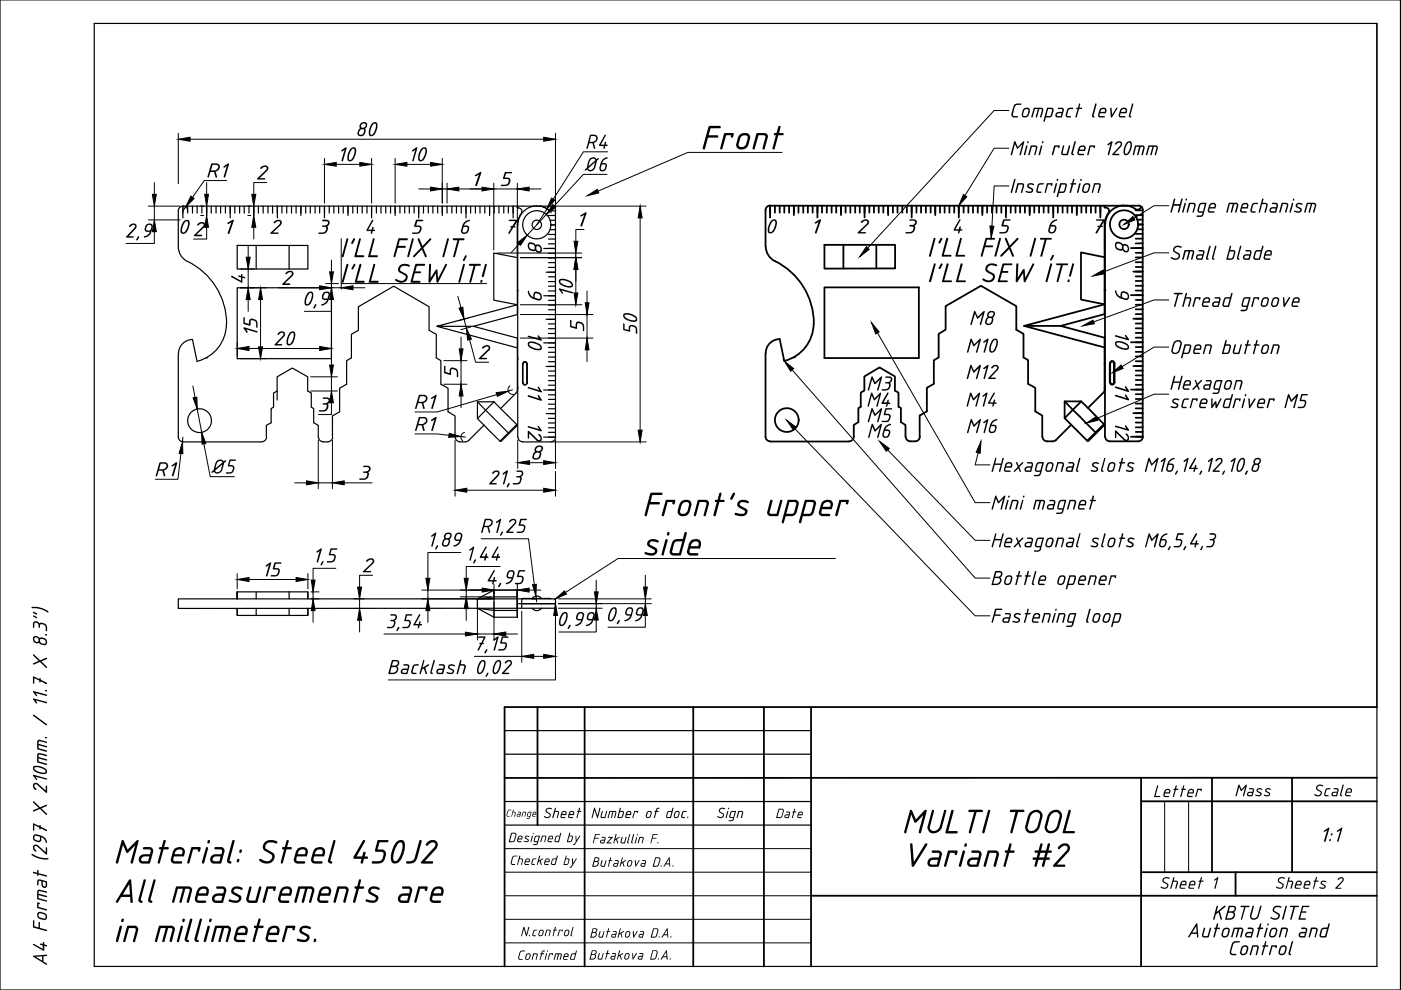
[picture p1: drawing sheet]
<svg xmlns="http://www.w3.org/2000/svg" width="297mm" height="210mm" viewBox="0 0 297 210" stroke-linecap="round" stroke-linejoin="round" font-family="sans-serif">
<!-- layer: 0 -->
<g fill="none" stroke="#000" stroke-width=".25">
<path d="M0 0h296.9v209.9h-296.9zM20 5h271.9v199.9h-271.9zM37.8 44.7v7.6a3.5 3.5 0 0 0 2 3.2M38.8 43.7h78l.8 .3 .2 .7M38.8 43.7v2.5M38.8 43.7a.99 .99 0 0 0-1 1M39.8 43.7v1.5M39.8 55.4a14.5 14.5 0 0 1 8.1 14.3 8.2 8.2 0 0 1-6.1 6.9M40.8 43.7v1.5M41.8 43.7v1.5M42.8 43.7v1.5M43.8 43.7v2"/>
<path d="M44.8 43.7v1.5M45.8 43.7v1.5M46.8 43.7v1.5M47.8 43.7v1.5M48.8 43.7v2.5M49.8 43.7v1.5M50.3 52h15v5h-15zM50.8 43.7v1.5M51.8 43.7v1.5M52.8 43.7v1.5M53.8 43.7v2M54.3 52v5"/>
<path d="M54.8 43.7v1.5M55.8 43.7v1.5M56.8 43.7v1.5M57.8 43.7v1.5M58.8 43.7v2.5M59.8 43.7v1.5M60.8 43.7v1.5M61.3 52v5M61.8 43.7v1.5M62.8 43.7v1.5M63.8 43.7v2M64.8 43.7v1.5"/>
<path d="M65.8 43.7v1.5M66.8 43.7v1.5M67.8 43.7v1.5M68.8 43.7v2.5M69.8 43.7v1.5M70.8 43.7v1.5M71.8 43.7v1.5M72.8 43.7v1.5M73.8 43.7v2M74.8 43.7v1.5M75.8 43.7v1.5M76.8 43.7v1.5"/>
<path d="M77.8 43.7v1.5M78.8 43.7v2.5M79.8 43.7v1.5M80.8 43.7v1.5M81.8 43.7v1.5M82.8 43.7v1.5M83.8 43.7v2M84.8 43.7v1.5M85.8 43.7v1.5M86.8 43.7v1.5M87.8 43.7v1.5M88.8 43.7v2.5"/>
<path d="M89.8 43.7v1.5M90.8 43.7v1.5M91.8 43.7v1.5M92.8 43.7v1.5M93.8 43.7v2M94.8 43.7v1.5M95.8 43.7v1.5M96.8 43.7v1.5M97.8 43.7v1.5M98.8 43.7v2.5M99.8 43.7v1.5M100.8 43.7v1.5"/>
<path d="M101.8 43.7v1.5M102.8 43.7v1.5M103.8 43.7v2M104.8 43.7v1.5M105.8 43.7v1.5M106.8 43.7v1.5M107.8 43.7v1.5M108.8 43.7v2.5M109.7 43.7v.4h.2M109.7 47.4v19.3l-9.3 2.5 9.3 2.5v10.9l-.3 .7M109.7 54.6l-5-.9v9.9l5 1-17.1 4.6h7.8M109.7 51.7l.1 .1"/>
<path d="M109.8 47.7v45M109.9 44.1a.8 .8 0 0 1 .8 .6 .8 .8 0 0 1-.4 .9l-.5 1.3M113.8 43.7a4 4 0 0 0-4 4M114.5 43.7l1.4 .5a1 1 0 0 0 1.6-.2h.1M115.3 52.7h2.5M115.8 57.7h2M116.3 44.7h1.5v48h-2.5M116.3 45.7h1.5M116.3 49.7h1.5M116.3 50.7h1.5M116.3 51.7h1.5M116.3 53.7h1.5"/>
<path d="M116.3 54.7h1.5M116.3 55.7h1.5M116.3 56.7h1.5M116.3 58.7h1.5M116.3 59.7h1.5M116.6 46.7h1.2M116.6 48.7h1.2M116.8 47.7h1M163.3 43.6v2.5M37.8 75v17.7M37.8 75a2.98 2.98 0 0 1 3-3l1 4.6M43.8 75.9h.1"/>
<path d="M50.3 61h20v15h-20zM92.6 69.2l17.1 4.6M109.7 61.7h.1M109.7 75.8l.1 .4M110.8 77.2v4M110.8 77.2a.49 .49 0 0 1 .5-.5 .49 .49 0 0 1 .5 .5v4M110.9 77.2v4M111 76.8h.3M111.7 77.2v4M111.7 77.2a.4 .4 0 0 0-.4-.4 .4 .4 0 0 0-.4 .4M115.3 62.7h2.5M115.3 72.7h2.5"/>
<path d="M115.8 67.7h2M115.8 77.7h2M116.3 60.7h1.5M116.3 61.7h1.5M116.3 63.7h1.5M116.3 64.7h1.5M116.3 65.7h1.5M116.3 66.7h1.5M116.3 68.7h1.5M116.3 69.7h1.5M116.3 70.7h1.5M116.3 71.7h1.5"/>
<path d="M116.3 73.7h1.5M116.3 74.7h1.5M116.3 75.7h1.5M116.3 76.7h1.5M116.3 78.7h1.5M116.3 79.7h1.5M37.8 92.7a.99 .99 0 0 0 1 1M38.8 93.7h16.7M56.5 92.7v-2.5l1-.6v-3l.5-.3v-3l.8-.4v-3l3.2-1.9 3.2 1.9v3l.8 .4v3l.5 .3v3l1 .6v2.5M56.5 92.7a.99 .99 0 0 1-1 1M58.8 82.9v1.9M67.5 92.7a.99 .99 0 0 0 1 1"/>
<path d="M68.5 93.7h1M70.5 92.7v-4.5l1.5-.9v-5l1.5-.8v-5l1-.6v-5l1.5-.9v-5l7.5-4.3 7.5 4.3v5l1.5 .9v5l1 .6v5l1.5 .8v5l1.5 .9v4.5M70.5 92.7a.99 .99 0 0 1-1 1M96.5 92.7a.99 .99 0 0 0 1 1M97.5 93.7h1.2M99.4 93.4l-.7 .3M101.2 85.2l6.7 6.7M102.6 90.1l-3.2 3.3M104.7 85.2l-3.5 3.5 1.4 1.4M104.7 85.2h-3.5v3.5M104.7 85.2l1.4 1.4M106.1 86.6l3.5 3.4"/>
<path d="M106.3 93.5h-.3M109.4 83.4l-3.3 3.2M109.5 90v.3M109.6 90.3l-3.3 3.2M109.6 90l-3.6 3.5-3.4-3.4M109.8 92.7a.99 .99 0 0 0 1 1M109.8 82.1l-.1 .4M110.8 93.7h6M115.3 82.7h2.5M115.8 87.7h2M116.3 80.7h1.5M116.3 81.7h1.5"/>
<path d="M116.3 83.7h1.5M116.3 84.7h1.5M116.3 85.7h1.5M116.3 86.7h1.5M116.3 88.7h1.5M116.3 89.7h1.5M116.3 90.7h1.5M116.3 91.7h1.5M117.8 92.7a.99 .99 0 0 1-1 1M37.8 127h80v2h-80zM50.3 127v-1.5v1.5M50.3 130.5v-1.5v1.5h15v-1.5v1.5"/>
<path d="M54.3 125.5v1.5M54.3 129v1.5M61.3 125.5v1.5M61.3 129v1.5M65.3 125.5v1.5v-1.5h-15v1.5M101.2 127l3.5-.5h5v-1.4v5.8M101.2 127h3.5M101.2 127l3.5-1.9v5.8M101.2 127v2M104.7 130.9h5M109.7 129.4h-5l-3.5-.4 3.5 1.9M109.7 125.1v5.8"/>
<path d="M109.7 128h.9M110.6 127v2M110.8 127h6M112.8 128h.1M112.8 127h1M114.8 128h.1M114.8 126.9a1.25 1.25 0 0 0-2 0M114.8 129a1.25 1.25 0 0 1-2 0M117.8 128h-7.2h7.2M107 159.9h65M107 154.9h65M107 174.9h65"/>
<path d="M107 169.9h65"/>
<circle cx="113.8" cy="47.7" r="2.98"/>
<circle cx="113.8" cy="47.7" r=".99"/>
<circle cx="42.3" cy="89.2" r="2.52"/>
</g>
<g fill="none" stroke="#000" stroke-width=".38">
<path d="M114 149.9v25M124 149.9v55M147 149.9v55M162 149.9v55M172 149.9v55M291.9 149.9h-184.9v55M241.9 164.9v40M241.9 169.9h50M257 164.9v20M273.9 164.9v20M291.9 164.9h-184.9M172 189.9h119.9"/>
<path d="M241.9 184.9h50M262 184.9v5"/>
</g>
<path d="M107 179.9h65M246.9 170.1v14.8M252 170.1v14.8M107 189.9h65M107 184.9h65M107 199.9h65M107 194.9h65" fill="none" stroke="#000" stroke-width=".21"/>
<g fill="#000">
<path d="M122 177.2h.2l.1 1 .6-1 .1 .1-1.1 1.8-.4 .1v-.2h.3l.3-.6zM122.8 171.3h.2l-.1 .6h.3l.1 .2h-.5l-.4 1.3-.1 .1 .3-1.4-.3-.1 .3-.1zM138.4 176.9l1-.1v.2h-.8l-.2 .6h.8v.2h-.9l-.3 1zM144.7 172.1l.2-.2 .7 .1-.1 .1-.6 .1-.3 .9 .1 .1h.5v.3h-.6l-.2-.3zM145.7 173.2h.2v.3l-.2-.1zM156.5 171.9h.9l.2 .2-.3 1.4-.2-.1 .3-1-.1-.3h-.6l-.3 1.3h-.2zM224.7 179.3l.9-.5a1.08 1.08 0 0 1 1.2 .6 1.08 1.08 0 0 1-.4 1.4l-2.3 2.5h1.5a.23 .23 0 0 1 .2 .3 .23 .23 0 0 1-.2 .2h-2.1a.22 .22 0 0 1-.2-.1 .22 .22 0 0 1 0-.3l2.7-3a.64 .64 0 0 0 .2-1 .64 .64 0 0 0-1 .1l-.4 .3a.3 .3 0 0 1-.5 .1 .3 .3 0 0 1 .2-.5zM226.6 171.8l.3-.1 .1 .3-1.1 4.2h1.7a.23 .23 0 0 1 .3 .2 .23 .23 0 0 1-.3 .3h-2.2l-.1-.2zM253.8 167.3l1-.1v.2l-.1 .3h-.2l.1-.2h-.6l-.3 1.4-.2 .1-.1-.2zM268.4 167.2l.6-.1a.27 .27 0 0 1 .3 .1 .27 .27 0 0 1 .1 .3l-.4-.1a.29 .29 0 0 0-.4 0 .29 .29 0 0 0 0 .3l.5 .3a.54 .54 0 0 1 0 .8 .54 .54 0 0 1-.7 0 .21 .21 0 0 1-.4 0 .21 .21 0 0 1 .1-.3l.5 .1a.27 .27 0 0 0 .3 0 .27 .27 0 0 0 0-.4l-.5-.2a.45 .45 0 0 1 0-.8zM121.2 182h.3v1l.6-1 .2 .1-1.1 1.9h-.4v-.2h.2l.3-.5zM121.4 196.5l.2 .1-.4 1.6 .1 .1a.16 .16 0 0 1-.1 .2 .16 .16 0 0 1-.2-.2z"/>
<path d="M142.2 198.6h.2l-.1 .2h-.1zM142.6 183.5h.2l-.1 .3zM257.4 186.5l.9-.5-.6 2.4-.2-.1 .5-1.9-.4 .3zM273.5 192.1l1.9-.1-.1 .3h-.7l-.8 2.7-.2-.2 .6-2.5h-.6zM276.1 192.1h1.5l-.1 .2h-1.2l-.2 .9h.8l.1 .2-1 .1-.3 1.2h1.1v.3h-1.5zM278 196.7h.9l.5 .2v.3l-.5 1.6-.2-.2 .4-1.3-.1-.3h-.8l-.5 1.6v.2l-.2-.1zM283.6 186.4l.7-.4a.53 .53 0 0 1 .6 .3 .53 .53 0 0 1-.2 .7l-1.2 1.2h.9v.2h-1.3v-.2l1.4-1.5a.35 .35 0 0 0-.1-.5 .35 .35 0 0 0-.5 .3l-.2 .1zM273.9 199.6l.2-.1 .1 .2-.7 2.5a.2 .2 0 0 1 .2 .2 .2 .2 0 0 1-.1 .2 .2 .2 0 0 1-.3-.1l-.1-.4z"/>
<path d="M113.2 172.4l-.1 .2 .4-.1a.2 .2 0 0 0-.1-.3 .2 .2 0 0 0-.2 .2zM113 172.3l.3-.2a.29 .29 0 0 1 .3 .1 .29 .29 0 0 1 .1 .3v.2h-.7v.2l.1 .1h.4v.2h-.6l-.1-.3z"/>
<path d="M120.7 176.6h.2l-.1 .6h.5l.2 .4-.3 .9-.9 .1-.1-.2zM120.7 177.3l-.3 1.1 .6-.1 .3-.7-.1-.3z"/>
<path d="M143.1 172.1l.7-.2 .3 .3-.2 1-.6 .3a.45 .45 0 0 1-.5-.6zM143.4 172.2l-.3 .7a.34 .34 0 0 0 .3 .4 .34 .34 0 0 0 .4-.4l.1-.4a.3 .3 0 0 0-.1-.4 .3 .3 0 0 0-.4 .1z"/>
<path d="M169.5 172.3l-.2 .3h.7a.29 .29 0 0 0-.1-.4 .29 .29 0 0 0-.4 .1zM169.3 172.2l.6-.1 .3 .1-.1 .7h-.8l-.1 .2v.1h.7l.1 .3h-.8l-.2-.2z"/>
<path d="M223.1 172.5l-.5 .6-.6 2.1a.94 .94 0 0 0 .8 1 .94 .94 0 0 0 1.1-.6l.2-.4 .5-2a.88 .88 0 0 0-.5-1 .88 .88 0 0 0-1 .3zM222.5 172.3l.5-.4 .7-.2a1.25 1.25 0 0 1 1.5 1.5l-.7 2.5-.8 .7-.8 .3a1.27 1.27 0 0 1-1.4-1.5l.6-2.2z"/>
<path d="M285.7 167.4l-.1 .5h.7l.1-.2a.35 .35 0 0 0-.2-.4 .35 .35 0 0 0-.5 .1zM285.5 167.4l.4-.3h.4l.3 .2v.8h-1.1l-.1 .3 .1 .2h.8v.2h-.9l-.2-.1v-.4z"/>
<path d="M120 181.4h.1l-.1 .6h.6l.2 .3-.4 1.1h-.9v-.1zM120 182.2l-.3 1h.5l.2-.2 .1-.8z"/>
<path d="M119.8 197.3l.7-.2 .2 .3-.1 .8-.3 .3h-.5l-.3-.2zM120 197.4l-.2 .6a.32 .32 0 0 0 .3 .3 .32 .32 0 0 0 .3-.3l.1-.4a.29 .29 0 0 0-.2-.3 .29 .29 0 0 0-.3 .1z"/>
<path d="M141.4 197.2l-.6 .9h.7zM141.4 196.8h.2l.1 2h-.2v-.5h-.8l-.4 .5v-.1z"/>
<path d="M141.8 182.2l-.5 .9h.6zM141.8 181.8h.2l.1 1.9h-.2v-.4h-.8l-.4 .4z"/>
<path d="M220.6 178.9l.3-.1 .2 .2-.4 1.3h1.1l.3-1.3 .3-.2 .2 .3-.3 1.2 .6 .1a.26 .26 0 0 1 .1 .2 .26 .26 0 0 1-.2 .2h-.6l-.3 1h.6l.1 .4-.9 .1-.4 1.5-.4-.2 .3-1.3h-1l-.4 1.4h-.4l.2-1.4h-.6l-.1-.4 .9-.1 .2-1h-.5l-.2-.3 .2-.2h.7zM220.6 180.8l-.3 1h1.1l.2-1z"/>
<path d="M280.2 196.9l.3-.2h.9l.2-.9h.3l-.7 2.9-1 .1a.46 .46 0 0 1-.4-.6zM280.5 197l-.4 1.4 .8 .1 .4-1.5z"/>
<path d="M121.1 202.3l.3-.2h.6l.1-.5h.2l-.5 1.9-.9-.1zM121.4 202.3l-.3 1h.6l.2-1z"/>
<path d="M141.2 201.9l-.5 .8h.6zM141.2 201.5h.2l.1 2-.1-.1-.1-.4h-.7l-.4 .5-.1-.2z"/>
<circle cx="139.5" cy="178.7" r=".13"/>
<circle cx="142.1" cy="203.3" r=".13"/>
</g>
<!-- layer: 0 -->
<g fill="none" stroke="#000" stroke-width=".38">
<path d="M162.3 52.2a3.5 3.5 0 0 0 2 3.2M163.3 43.6a.99 .99 0 0 0-1 1v7.7M164.3 43.6v1.5M164.3 55.4a14.5 14.5 0 0 1 8.1 14.2 8.2 8.2 0 0 1-6.1 6.9M165.3 43.6v1.5M166.3 43.6v1.5M167.3 43.6v1.5M168.3 43.6v2M169.3 43.6v1.5M170.3 43.6v1.5M171.3 43.6v1.5M172.3 43.6v1.5"/>
<path d="M173.3 43.6v2.5M174.3 43.6v1.5M174.8 51.9h15v5l-15 .1zM175.3 43.6v1.5M176.3 43.6v1.5M177.3 43.6v1.5M178.3 43.6v2M178.8 51.9v5.1M179.3 43.6v1.5M180.3 43.6v1.5M181.3 43.6v1.5M182.3 43.6v1.5"/>
<path d="M183.3 43.6v2.5M184.3 43.6v1.5M185.3 43.6v1.5M185.8 51.9v5M186.3 43.6v1.5M187.3 43.6v1.5M188.3 43.6v2M189.3 43.6v1.5M190.3 43.6v1.5M191.3 43.6v1.5M192.3 43.6v1.5M193.3 43.6v2.5"/>
<path d="M194.3 43.6v1.5M195.3 43.6v1.5M196.3 43.6v1.5M197.3 43.6v1.5M198.3 43.6v2M199.3 43.6v1.5M200.3 43.6v1.5M201.3 43.6v1.5M202.3 43.6v1.5M203.3 43.6v2.5M204.3 43.6v1.5M205.3 43.6v1.5"/>
<path d="M206.3 43.6v1.5M207.3 43.6v1.5M208.3 43.6v2M209.3 43.6v1.5M210.3 43.6v1.5M211.3 43.6v1.5M212.3 43.6v1.5M213.3 43.6v2.5M214.3 43.6v1.5M215.3 43.6v1.5M216.3 43.6v1.5M217.3 43.6v1.5"/>
<path d="M218.3 43.6v2M219.3 43.6v1.5M220.3 43.6v1.5M221.3 43.6v1.5M222.3 43.6v1.5M223.3 43.6v2.5M224.3 43.6v1.5M225.3 43.6v1.5M226.3 43.6v1.5M227.3 43.6v1.5M228.3 43.6v2M229.3 43.6v1.5"/>
<path d="M230.3 43.6v1.5M231.3 43.6v1.5M232.3 43.6v1.5M233.3 43.6v2.5M234.2 43.6v.4h.2M234.2 47.3v19.3l-9.3 2.5 9.3 2.5v11M234.2 54.5l-5-1v10l5 1-17.1 4.6h7.8M234.2 51.6l.1 .1M234.3 47.6v45M234.4 44a.8 .8 0 0 1 .8 .6 .8 .8 0 0 1-.4 .9l-.5 1.3M238.3 43.6a4 4 0 0 0-4 4M239 43.6l1.4 .5a1 1 0 0 0 1.6-.2h.1"/>
<path d="M239.8 52.6h2.5M240.3 57.6h2M240.8 44.6h1.5v48h-2.5M240.8 45.6h1.5M240.8 49.6h1.5M240.8 50.6h1.5M240.8 53.6h1.5M240.8 54.6h1.5M240.8 55.6h1.5M240.8 56.6h1.5M240.8 58.6h1.5M240.8 59.6h1.5"/>
<path d="M241.1 46.6h1.2M241.1 48.6h1.2M241.3 43.6h-78v2.5M241.3 47.6h1M241.3 43.6l.8 .3M242.1 43.9l.2 .7M242.3 51.6h-1.5M162.3 74.9v17.7a.99 .99 0 0 0 1 1M162.3 74.9a2.98 2.98 0 0 1 3-3l1 4.7M174.8 60.9h20v15h-20zM217.1 69.1l17.1 4.6M234.2 75.6l.1 .5"/>
<path d="M235.3 77.1v4M235.4 77.1v4M235.5 76.7h.3M236.2 77.1v4M236.2 77a.4 .4 0 0 0-.4-.4 .4 .4 0 0 0-.4 .4M236.3 77a.49 .49 0 0 0-.5-.4 .49 .49 0 0 0-.5 .4M236.3 77.1v4M239.8 62.6h2.5M239.8 72.6h2.5M240.3 67.6h2M240.3 77.6h2M240.8 60.6h1.5"/>
<path d="M240.8 61.6h1.5M240.8 63.6h1.5M240.8 64.6h1.5M240.8 65.6h1.5M240.8 66.6h1.5M240.8 68.6h1.5M240.8 69.6h1.5M240.8 70.6h1.5M240.8 71.6h1.5M240.8 73.6h1.5M240.8 74.6h1.5M240.8 75.6h1.5"/>
<path d="M240.8 76.6h1.5M240.8 78.6h1.5M240.8 79.6h1.5M163.3 93.6h16.7M192 92.6v-2.5l-1-.6v-3l-.5-.3v-3l-.8-.4v-3l-3.2-1.9-3.2 1.9v3l-.8 .4v3l-.5 .3v3l-1 .6v2.5a1 1 0 0 1-1 1M192 92.6a.99 .99 0 0 0 1 1M193 93.6h1M221 92.6v-4.5l-1.5-.9v-5l-1.5-.8v-5.1l-1-.5v-5l-1.5-.9v-5l-7.5-4.3-7.5 4.3v5l-1.5 .9v5l-1 .6v5l-1.5 .8v5l-1.5 .9v4.5a.92 .92 0 0 1-1 1M221 92.6a.99 .99 0 0 0 1 1M223.9 93.3l-.4 .2-1.5 .1M225.7 85.1l6.7 6.7M227.1 90.1l-3.2 3.2"/>
<path d="M229.2 85.1l-3.5 3.6 1.4 1.4M229.2 85.1h-3.5v3.6M229.2 85.1l1.5 1.4M230.7 86.5l3.4 3.4-3.6 3.5-3.4-3.3M230.8 93.4h-.2M233.9 83.3l-3.2 3.2M234 89.9v.3l-3.2 3.2M234.2 82.5l-.3 .7M234.3 92.6a.99 .99 0 0 0 1 1h6M234.3 82l-.1 .5M239.8 82.6h2.5M240.3 87.6h2"/>
<path d="M240.8 80.6h1.5M240.8 81.6h1.5M240.8 83.6h1.5M240.8 84.6h1.5M240.8 85.6h1.5M240.8 86.6h1.5M240.8 88.6h1.5M240.8 89.6h1.5M240.8 90.6h1.5M240.8 91.6h1.5M242.3 92.6a.99 .99 0 0 1-1 1"/>
<circle cx="238.3" cy="47.6" r="2.98"/>
<circle cx="238.3" cy="47.6" r=".99"/>
<circle cx="166.8" cy="89.1" r="2.52"/>
</g>
<g fill="#000">
<path d="M165 26.8l.3-.1 .2 .2-.3 1.3h.8l.2 .3-.2 .2h-1l-.7 2.9-.3 .1-.3-.3 .8-2.7h-.3l-.2-.3 .2-.2h.4zM231.9 38.9l1.2-.1 .2 .2 .1 .4-.4 1.5-.3-.1 .4-1.4-.1-.3h-.8l-.5 1.8-.3-.1zM240 22l.2-.1 .1 .2-.7 2.5a.2 .2 0 0 1 .3 .2 .2 .2 0 0 1-.2 .2 .2 .2 0 0 1-.2-.2l-.2-.3zM240.6 30.9l1.8-.1 .2 .2 .1 .4-.4 1.5-.3-.1 .4-1.4-.1-.3h-.4l-.6 1.8h-.2v-.2l.4-1.6h-.6l-.4 1.7-.3 .1zM243.5 30.9l1.7-.1 .2 .2 .1 .4-.4 1.5-.3-.1 .4-1.4-.1-.3h-.5l-.5 1.8-.2-.2 .4-1.6h-.6l-.5 1.8-.2-.1zM96 50.6h2.5l-.2 .3h-.9l-.9 3.5-.2 .1-.2-.2 .9-3.4h-.9zM98.6 54.2l.2-.1 .2 .2-.7 1-.2-.2zM99.4 56h2.5v.3l-.2 .1h-.9l-.9 3.4-.2 .2-.2-.3 .9-3.3-.9-.1zM220.5 50.5h2.5l-.1 .3h-1l-1 3.6-.3-.2 .9-3.4h-.9zM223.1 54.1h.3l.1 .1-.5 .9-.3 .1-.1-.2zM224 55.9h2.4v.3h-1.1l-1 3.6-.3-.1 .9-3.5h-.9zM274.8 43.3l.5-.3h.4a.25 .25 0 0 1 .4 .1 .25 .25 0 0 1-.1 .3l-.3-.1a.35 .35 0 0 0-.5 0 .35 .35 0 0 0-.1 .4l.7 .4 .2 .5-.4 .5h-.7a.39 .39 0 0 1-.5-.4l.6 .1a.35 .35 0 0 0 .5 0 .35 .35 0 0 0 0-.5l-.7-.4z"/>
<path d="M277 43.1l1.6-.1 .4 .2 .1 .4-.5 1.5-.2-.1 .4-1.4v-.2l-.2-.1h-.4l-.5 1.8-.2-.2 .4-1.6h-.6l-.5 1.7h-.3zM210.3 77.7l.4-.3h.5l.4 .1 .2 .5-.3 .5-1.5 1.6h1.1v.2l-1.5 .1-.1-.2 1.8-2a.41 .41 0 0 0-.2-.6 .41 .41 0 0 0-.5 .3h-.1a.19 .19 0 0 1-.3 .2 .21 .21 0 0 1 .1-.4zM269.9 73.1l.9-.1a.52 .52 0 0 1 .5 .6l-.4 1.4-.2 .1 .3-1.6-.1-.2h-.8l-.4 1.7-.2 .1-.1-.2zM272 63.1l.3-.1 .1 1.4 .9-1.4 .3 .1-1.2 2-.3-.1zM257.7 97.6l.7-.5a.65 .65 0 0 1 .8 .4 .65 .65 0 0 1-.2 .8l-1.4 1.5h.9l.1 .2h-1.5v-.2l1.7-1.9a.41 .41 0 0 0-.2-.6 .41 .41 0 0 0-.5 .3l-.3 .2zM259.5 99.8h.1l.1 .2-.5 .7-.1-.3zM261 97.7l.8-.6h.2l-.8 2.9-.2-.1 .6-2.3-.5 .4-.2-.1zM262 80.6h1.1l.3 .2v.4l-.4 1.4-.2-.1 .3-1.4v-.2h-.8l-.5 1.7-.3-.1zM264.3 99.8h.2l.1 .1-.5 .8-.2-.3zM273.1 83.6h.2l.5 1.2 1.2-1.2 .3 .1-.9 2.8-.2-.1 .6-2.2-.9 1h-.2l-.5-1-.6 2.3h-.3zM275.9 83.6h1.3v.2h-1.1l-.2 1h.8l.3 .6-.2 .7-.3 .3-.3 .1h-1.1l.1-.3h1.2l.2-.7a.31 .31 0 0 0 0-.4 .31 .31 0 0 0-.3 0l-.8-.1zM110.4 110h1.2l.1 .1-.1 .2h-1l-.3 .9h.6a.6 .6 0 0 1 .5 .7l-.3 .8-.2 .2-1.3 .1v-.3l1.2-.1 .3-.7a.32 .32 0 0 0-.4-.4h-.7l-.1-.1z"/>
<path d="M109.5 99.8h1.2l.3 .4-.3 .7a.25 .25 0 0 0-.2 .2 .25 .25 0 0 0 .1 .3l-.1 .7-.3 .4-.4 .2-1.1-.1 .1-.2 1.1-.1 .4-.6a.32 .32 0 0 0-.1-.4 .32 .32 0 0 0-.3-.1h-.4v-.2l.8-.1 .3-.3a.33 .33 0 0 0 0-.4 .33 .33 0 0 0-.4-.2h-.6zM178 106h1.9l.1 .3-.3 .6-.3-.1v-.4h-1l-.8 2.9-.3 .1-.2-.3zM231.7 105.1h.2l-.1 .9h.5l.1 .1-.1 .2h-.6l-.5 1.7h-.2l-.1-.1 .5-1.6-.3-.1v-.1l.3-.1zM251.2 115.8h.2l.1 .2-.3 .6h-.3zM253.5 113.1h.2l.1 .2-1.1 1.9h.7l.2-.6h.2l-.1 .6h.4l.1 .2-.5 .1-.2 .5h-.2l.1-.5h-1.1v-.3zM254.8 115.8h.3v.2l-.3 .6h-.3zM256.5 113.1h1l.4 .4v.3l-.3 .5-.3 .1 .2 .2 .1 .4-.3 .8-.5 .2h-1v-.2h.9l.3-.2 .2-.9-.7-.1v-.3l.7-.1 .3-.3a.33 .33 0 0 0 0-.4 .33 .33 0 0 0-.3-.1l-.7-.1zM7.1 131.9l.3-.2 .7 .2a.24 .24 0 0 0 .2 .2 .24 .24 0 0 0 .3 0h.7l.5 .3 .2 .5-.1 .9h-.2v-.8l-.2-.4-.9-.3-.1 .8h-.2l-.3-.9a.37 .37 0 0 0-.4-.2 .37 .37 0 0 0-.3 .4v.7h-.3v-1zM6.7 128.7h1.6l1.5 .6a.36 .36 0 0 1 .4 .6l-1.5-.7-.9-.2h-1.1zM106.4 135l1.3-.1 .1 .2v.1h-1.2l-.2 1h.7l.3 .2v.9l-.6 .6h-1.2l.1-.3h1.1l.3-.7a.29 .29 0 0 0 0-.4 .29 .29 0 0 0-.3 0l-.8-.1zM110 120.9h1.3v.3h-1.1l-.3 .9 .9 .1 .2 .3v.3l-.2 .7-.4 .3h-1.2l.1-.2 1.1-.1 .3-.7a.31 .31 0 0 0 0-.3 .31 .31 0 0 0-.3-.1l-.8-.1zM235.5 122h1.1l.1 .1-.2 .5-.2-.1v-.2h-.6l-.5 1.7-.2 .1v-.2z"/>
<path d="M7 138.8l.2-.1 1.3 1.3 1.4-.5v.3l-1.1 .4 1.2 1.3-.3 .1-1.2-1.3-1.5 .6 .1-.3 1.1-.5-1.2-1.1zM107.1 140.4l.5-.4 .5-.1 .4 .3v.5l-1.6 1.9h1v.2l-1.4 .1-.1-.2 1.8-1.9a.44 .44 0 0 0-.3-.6 .44 .44 0 0 0-.5 .3l-.3 .2zM90.6 178.7l.3-.4 .7-.2a1.09 1.09 0 0 1 1.2 .7 1.09 1.09 0 0 1-.4 1.3l-2.3 2.5h1.6l.1 .1v.3h-2.5v-.3l2.7-3a.63 .63 0 0 0 .2-.9 .63 .63 0 0 0-1-.1v.1a.73 .73 0 0 1-.9 .4v-.3zM60.6 196.4l1.9-.1 .1 .3-.2 .6-.4-.1 .1-.3h-1.1l-.8 2.9h-.3l-.1-.3zM63.7 196.6l.7-.3h.8a.49 .49 0 0 1 .5 .2 .49 .49 0 0 1 .1 .5l-.6-.2a.71 .71 0 0 0-1.2 .5l1.2 .8a.96 .96 0 0 1 .2 1.2 .96 .96 0 0 1-1.1 .4h-.5a.61 .61 0 0 1-.8-.6l.9 .1a.81 .81 0 0 0 1.2-.5l-1.2-.7a.83 .83 0 0 1-.2-1.4zM66.6 199.1h.4l-.2 .6h-.3zM88.9 178.2l.4-.1 .1 .3-1 3.7-.3 .5-.5 .4-1.3 .1-.2-.2 .1-.3h.8a.96 .96 0 0 0 .9-.8zM88.7 188l1.8-.1 .2 .3-.3 .7h-.3v-.5h-1l-.8 2.8-.2 .2-.3-.2z"/>
<path d="M237.9 23.2l-.2 .5h.9a.35 .35 0 0 0 .1-.4 .35 .35 0 0 0-.4-.2zM237.6 23.1l.5-.3h.4l.5 .5-.2 .7h-1.2l-.1 .3 .1 .3 1 .1v.2h-.9a.46 .46 0 0 1-.5-.6z"/>
<path d="M102.8 56l.3-.1 .1 .3-.6 2.4-.4 .1v-.2zM101.9 59.5l.2-.2 .2 .2-.2 .5-.3-.2z"/>
<path d="M227.3 55.9h.3l.1 .2-.6 2.4-.3 .1-.1-.2zM226.4 59.3h.4l-.2 .5-.3-.1z"/>
<path d="M266.2 53.1l1.2-.1 .2-.8h.3l-.8 2.9h-1l-.4-.3 .3-1.3zM266.4 53.4l-.4 1.3 .1 .1h.8l.4-1.5z"/>
<path d="M268.6 53.4l-.2 .5h.9l.1-.2a.44 .44 0 0 0-.3-.4 .44 .44 0 0 0-.5 .1zM268.4 53.2l.3-.2h.6l.3 .3 .1 .3-.2 .6h-1.2l-.1 .3 .1 .3h1v.3h-1.1l-.3-.3 .2-1.1z"/>
<path d="M267.8 73.2l.9-.2 .4 .4-.3 1.2-.5 .5-.7-.1-.3-.4 .2-.9zM268.1 73.3l-.3 .3-.1 .8a.44 .44 0 0 0 .3 .4 .44 .44 0 0 0 .5-.3l.3-.7a.41 .41 0 0 0-.2-.5 .41 .41 0 0 0-.5 0z"/>
<path d="M274.5 63.4l-.2 .5h.9l.1-.2a.41 .41 0 0 0-.3-.4 .41 .41 0 0 0-.5 .1zM274.2 63.3l.5-.3 .8 .2 .1 .2-.1 .8h-1.3l-.1 .3 .1 .3h1v.3h-1l-.4-.3z"/>
<path d="M263.2 97.4l-.6 1-.1 .8a.38 .38 0 0 0 .2 .6 .38 .38 0 0 0 .5-.4l.3-.7 .2-.8a.33 .33 0 0 0-.1-.4 .33 .33 0 0 0-.4-.1zM262.8 97.4l.5-.3 .5 .1 .1 .3v.7l-.6 1.6-.3 .2h-.5l-.3-.2v-.8z"/>
<path d="M266 97.3l.4-.2 .7 .1 .2 .3-.1 .7a.43 .43 0 0 0-.2 .7l-.4 1-.8 .1-.5-.3 .3-1a.47 .47 0 0 0 .1-.8zM266 98.6l-.3 .7a.44 .44 0 0 0 .3 .5 .44 .44 0 0 0 .5-.3l.2-.5a.42 .42 0 0 0-.2-.4 .42 .42 0 0 0-.5 0zM266.3 97.5l-.2 .1a.46 .46 0 0 0 .4 .7 .46 .46 0 0 0 .5-.5 .41 .41 0 0 0-.2-.5 .41 .41 0 0 0-.5 .2z"/>
<path d="M96.9 113.3l-.3 .8 .2 .3h.7l.2-.7a.45 .45 0 0 0-.2-.5 .45 .45 0 0 0-.6 .1zM96.6 113.3l.3-.3 .7-.1 .4 .5-.4 1.6-.2 .4-.7 .4a.27 .27 0 0 1-.3 .1 .27 .27 0 0 1-.2-.3l.9-.4 .3-.5h-.7l-.3-.2-.1-.5z"/>
<path d="M174.8 106.7l-.4 .8h1.6l.1-.3a.67 .67 0 0 0-.4-.8 .67 .67 0 0 0-.8 .3zM174.4 106.4l.9-.4a1.02 1.02 0 0 1 1.3 1.2l-.2 .8h-2.1l-.2 .7 .2 .2h1.5a.25 .25 0 0 1 .2 .3 .25 .25 0 0 1-.2 .2h-1.4a.75 .75 0 0 1-.7-.9l.3-1.6z"/>
<path d="M229.3 106.4l-.3 .5h1a.39 .39 0 0 0-.1-.6 .39 .39 0 0 0-.5 0zM228.9 106.3l.5-.3h.5l.4 .2-.1 1h-1.3v.3v.3h1.1v.2h-1.2l-.2-.2-.1-.3z"/>
<path d="M7 130.5h.2l.6 .3 .1 .2-.2 .1-.7-.4zM7 129.8l.2-.1 .6 .3 .1 .2-.2 .1-.7-.4z"/>
<path d="M7.1 135.1l.5-.3 .6 .3 .2 .2 .5-.2 .9 .5 .2 .5-.2 .6-.4 .1-.8-.2a.42 .42 0 0 0-.7-.2l-.8-.4-.1-.3zM8.6 135.5l-.1 .2 .1 .5 .7 .3a.47 .47 0 0 0 .4-.5 .47 .47 0 0 0-.5-.4zM7.4 135.2l-.1 .5 .2 .3a.44 .44 0 0 0 .7-.2 .44 .44 0 0 0-.4-.6z"/>
<path d="M125.1 130.1l-.4 .7 .2 .4h.7l.2-.7a.43 .43 0 0 0-.2-.4 .43 .43 0 0 0-.5 0zM124.7 130.1l.5-.3h.5l.4 .4-.5 1.8-.8 .6a.33 .33 0 0 1-.3 .1 .33 .33 0 0 1-.3-.2l.9-.3 .4-.6-.7-.1-.3-.2-.1-.4z"/>
<path d="M135.3 129.2l-.2 .6a.31 .31 0 0 0 .1 .4 .31 .31 0 0 0 .3 0h.5l.2-.7a.46 .46 0 0 0-.3-.5 .46 .46 0 0 0-.6 .2zM135.1 129l.4-.2 .6-.1 .4 .5-.5 1.8-.8 .6a.27 .27 0 0 1-.3 .2 .27 .27 0 0 1-.2-.3l.8-.3 .4-.6-1-.2-.1-.6z"/>
<path d="M234.2 130.2l.4-.2h.6l.3 .4-.2 1-.3 .5-.3 .2h-.5l-.4-.5zM234.4 130.4l-.3 .9a.47 .47 0 0 0 .4 .5 .47 .47 0 0 0 .5-.5l.2-.6a.44 .44 0 0 0-.3-.5 .44 .44 0 0 0-.5 .2z"/>
<path d="M233.6 122.4l-.2 .5h.9l.1-.2a.44 .44 0 0 0-.3-.5 .44 .44 0 0 0-.5 .2zM233.3 122.3l.3-.3h.4a.56 .56 0 0 1 .7 .7l-.2 .5h-1.2l-.1 .3 .1 .3h.9l.1 .3h-1.1l-.3-.3v-.3z"/>
<path d="M236.3 130h1.1l.3 .2v.4l-.4 1.3-.4 .2h-.8l-.3 .8h-.2zM236.6 130.3l-.5 1.5h.8l.3-.3 .2-1v-.2z"/>
<path d="M105.4 140.4l-.5 .8-.2 .9a.36 .36 0 0 0 .1 .4 .36 .36 0 0 0 .4 .1l.6-1.2 .1-.6a.34 .34 0 0 0-.1-.5 .34 .34 0 0 0-.4 .1zM105.1 140.2l.5-.3 .4 .1 .3 .9-.6 1.5-.5 .5h-.4l-.3-.3-.1-.6 .2-.9z"/>
<path d="M84.6 178.7l-.8 1.3-.4 1.6a.62 .62 0 0 0 .5 1l.5-.3 .5-.9 .4-1.8a.67 .67 0 0 0-.6-1zM83.9 178.6l.9-.5a1.05 1.05 0 0 1 1.1 1.5l-.3 1.3-.7 1.5-.5 .5-.7 .2a1.3 1.3 0 0 1-.8-1.8l.4-1.5z"/>
<path d="M85.3 188l1.3-.1a.75 .75 0 0 1 .8 1l-.7 2.4-.2 .1h-1.4a1.05 1.05 0 0 1-.7-1.2 1.05 1.05 0 0 1 1.3-.8h1l.2-.8-.2-.2h-1.3l-.1-.1zM85.2 190a.49 .49 0 0 0-.3 .5 .49 .49 0 0 0 .4 .4h1l.3-1z"/>
<path d="M92.2 188.7l-.3 .7h1.6v-.2a.59 .59 0 0 0-.2-.7 .59 .59 0 0 0-.7 0zM91.8 188.4l.4-.3 .5-.1a1.01 1.01 0 0 1 1 .1 1.01 1.01 0 0 1 .4 1.1l-.2 .7h-2.1l-.2 .6 .1 .4h1.7l.1 .2-.2 .3h-1.4a.78 .78 0 0 1-.8-1z"/>
<circle cx="168.3" cy="75.7" r=".19"/>
<circle cx="234.2" cy="61.5" r=".19"/>
<circle cx="9.7" cy="134.6" r=".2"/>
</g>
<g fill="#000" stroke="#000" stroke-width=".21">
<path d="M37.8 29.5l2.5-.4v.8zM68.8 34.9l2.5-.5v.8zM76.3 34.4l2.5 .5-2.5 .3zM83.8 34.9l2.5-.5v.8zM91.3 34.4l2.5 .5-2.5 .3zM91.3 39.7l2.5 .4-2.5 .4zM94.8 40.1l2.5-.4v.8zM102.2 39.7l2.5 .4-2.5 .4zM109.7 40.1l2.5-.4v.8zM115.3 29.1l2.5 .4-2.5 .4zM32.3 41.2h.8l-.4 2.5zM32.7 46.6l.4 2.5h-.8z"/>
<path d="M40.5 41.6l.6 .5-1.7 1.8zM43.4 41.2h.8l-.4 2.5zM43.8 45.7l.4 2.5h-.8zM52.2 54.5h.8l-.4 2.5zM53.8 45.7l.4 2.5h-.8zM53.4 41.2h.8l-.4 2.5zM69.9 57.6h.8l-.4 2.5zM109.7 51.4l2.1-1.5-1.4 2.1zM116.9 42l.7 .4-1.6 1.9zM117.2 43.4l.6 .6-2 1.5zM122.1 54.6l.4 2.5h-.8zM121.7 51.2h.8l-.4 2.5z"/>
<path d="M124.5 41.5l2.1-1.4 .4 .8zM135.7 43.7l.4 2.5h-.8zM183.7 52.3l.6 .6-2 1.5zM204.3 41.2l.7 .5-1.7 1.9zM209.9 47.9l.8 .1-.6 2.4zM231.7 58.5l2.2-1.3 .3 .9zM238.3 47.6l1.9-1.7 .4 .7zM52.6 61l.4 2.5h-.8zM50.3 73.9l2.5-.4v.8zM55.2 61l.5 2.5h-.9zM54.8 73.5h.9l-.5 2.5zM67.8 73.5l2.5 .4-2.5 .4z"/>
<path d="M67.8 60.6l2.5 .4-2.5 .4zM69.9 77.4h.8l-.4 2.5zM70.3 61l.4 2.5h-.8zM97.4 74h.8l-.5 2.5zM97.3 65.3l.8-.2 .3 2.6zM98.9 69.6l1 2.3-.8 .2zM121.7 62.1h.8l-.4 2.5zM124.1 64.2h.8l-.4 2.5zM124.5 71.7l.4 2.5h-.8zM166.3 76.6l2 1.6-.7 .5zM184.8 68.4l1.6 2-.7 .4zM229.5 69.1l2.2-1.2 .3 .7z"/>
<path d="M235.8 79.1l1.9-1.7 .4 .7zM38.7 93.7l.1 2.5-.8-.1zM40.9 84.3l.8-.1 .1 2.6zM42.8 91.7l.8 2.3-.8 .2zM70.3 82.9l.4 2.5h-.8zM95.2 91.9l2.5 .7-2.6 .1zM97.7 81.5l.5 2.5h-.8zM105.2 83.2l2.5-.3-2.2 1.1zM109.8 98.1l2.5-.4v.8zM115.3 97.7l2.5 .4-2.5 .4zM135.3 91.2h.8l-.4 2.5zM166.8 89.1l2 1.5-.6 .6z"/>
<path d="M186.5 93.6l2.1 1.5-.7 .6zM208 93.6l-.2 2.5-.8-.2zM230.3 89.7l2.2-1.4 .2 .8zM65 102l2.5 .4-2.5 .4zM70.5 102.4l2.5-.4v.8zM96.5 103.9l2.5-.4v.9zM115.3 103.5l2.5 .4-2.5 .5zM50.3 122.9l2.5-.5v.9zM62.8 122.4l2.5 .5-2.5 .4zM66.4 127l.4 2.5h-.8zM66 123h.8l-.4 2.5zM76.2 129l.5 2.5h-.9z"/>
<path d="M75.8 124.5h.9l-.5 2.5zM90.7 127l.4 2.5h-.8zM90.3 122.6h.8l-.4 2.5zM98.8 126.5l.5 2.5h-.9zM98.4 122.6h.9l-.5 2.5zM98.7 134l2.5 .4-2.5 .4zM104.7 134.4l2.5-.4v.8zM109.7 125.1l2.5-.4v.8zM110.6 139.2l2.6-.5v.9zM112.9 124l.8-.1-.1 2.5zM115.3 138.7l2.5 .5-2.5 .4zM117.8 128l.4 2.5h-.8z"/>
<path d="M117.8 127l1.9-1.7 .4 .7zM126 125.5h.8l-.4 2.5zM126.4 129l.4 2.5h-.8zM136.4 124.5h.8l-.4 2.5zM136.8 128l.4 2.5h-.8z"/>
</g>
<g fill="none" stroke="#000" stroke-width=".21">
<path d="M32.7 38.7v2.5M37.8 28.3v10.7M40.3 29.5h75M43.8 38.7v2.5M48 38.3h-4.7l-2.5 3.5M56.6 38.7h-2.8v2.5M68.8 33.6v9.5M71.3 34.9h5M78.8 33.6v9.5M83.8 33.6v9.5M86.3 34.9h5M93.8 33.6v9.5"/>
<path d="M94.8 38.8v4.3M104.7 38.8v14.2M109.7 38.8v15.2M117.8 28.3v15.8M128.7 37h-5l-6.2 6.7M128.8 32.2h-5.1l-6.4 10M165.8 32.3h-20l-19 8.2M213.9 31.4h-3.1l-6.2 10.1M213.9 39.4h-3.1l-.5 8.5M213.9 23.4h-3.1l-26.8 29.2M31.5 43.7h6.7M31.5 46.6h6.7"/>
<path d="M32.7 49.1v2.5h-6M32.7 43.7v2.9M38.8 43.7a.99 .99 0 0 1 1 1.3M39.4 43.9l-.6 .8M42.5 43.7h.7M42.5 45.7h.7M43.8 43.7v2M50.9 57h3M52.5 43.7h.7M52.5 45.7h.7M52.6 52v2.5M52.6 57v4"/>
<path d="M53.8 43.7v2M53.8 48.2v2.5M70.3 55.1v2.5M70.3 59.8v1.2h2M72.3 50.6v9.2M88.8 40.1h2.5M93.8 40.1h1M97.3 40.1h4.8M104.7 40.1h5M105.3 53.7h18.1M110.1 51.7l-1.7 1.9M110.3 54.6h13.1"/>
<path d="M112.2 40.1h2.5M114.4 43.7l1.4 .5 1.1 .9M115.8 45.5l-4 4.4M116 44.3l-2.2 3.4M117.4 43.7h19.6M122.1 53.7v.9M122.1 57.1v5M123.8 48.7h-1.7v2.5M135.7 46.2v45M247.8 53.6h-3.1l-10.7 4M247.8 43.6h-3.1l-4.3 2.7M50.3 72.6v2.8"/>
<path d="M50.9 61h5.6M50.9 76h5.6M52.6 63.5v2.5M52.8 73.9h15M55.2 63.5v10M59.1 61h8.7M65.9 79.9h5.6M69 60.1h2.8M70.3 63.5v2.5h-5.8M70.3 72.6v4.8M70.3 79.9v3M72.3 60.1h30.9"/>
<path d="M94.1 76.5h4.9M97.1 62.8l.6 2.4M97.7 71.5v2.5M97.7 76.5v5M98.4 67.7l.5 1.9M99.2 67.5l-2 .5M99.6 72l1.2 4.8h2.8M99.7 69.4l-2 .5M110.3 66.7h15.4M110.3 71.7h15.4M110.3 64.6h13.1M124.5 61.7v2.5"/>
<path d="M124.5 66.7v5M124.5 74.2v2.5M167.9 78.4l38.9 44.2h3.1M186.1 70.6l20.7 36h3.1M247.8 63.6h-3.1l-12.8 4.7M247.8 73.6h-3.1l-6.8 4.1M38.4 96.2l-.7 5.4h-4.8M38.8 92.7l-.1 1M40.9 81.8l.5 2.5M41.8 86.8l1 4.9M43.2 94.1l1.4 7h5.1M65.9 82.9h5.6"/>
<path d="M67.5 93.3v10.3M70.5 93.3v10.3M88 92h4.7l2.5 .3M94.1 81.5h4.9M96.5 93.3v11.9M97.7 92.6l1 .1M97.7 84v2.5M98.5 91.7a.99 .99 0 0 0-.8 .8 .99 .99 0 0 0 .4 1M105.3 83.7l-12.6 3.6h-4.7M108.1 81.8a.99 .99 0 0 0-.3 1.2 .99 .99 0 0 0 1 .6M108.7 82.6l-1 .3M109.8 93.3v6"/>
<path d="M116.9 93.7h20.1M117.8 93.3v6M117.8 100v5.2M168.5 90.9l38.3 39.7h3.1M188.2 95.4l18.6 19.2h3.1M207.4 96l-.6 2.6h3.1M247.8 83.6h-3.1l-12.1 5.1M62.5 102.4h2.5M67.5 102.4h3M73 102.4h5.9M97.7 117.2h-7v5.4M99 103.9h16.3"/>
<path d="M102 114.2h10.1l1.2 9.7M177.1 118.4h-46.1l-11.1 7.2M50.3 121.6v3.3M52.8 122.9h10M65.3 121.6v3.3M65.9 125.5h1.7M65.9 127h1.7M66.4 125.5v1.5M66.4 129.5v2.5M71.2 120.5h-4.8v2.5M75 127h2.2M75 129h2.2"/>
<path d="M76.2 127v2M76.2 131.5v2.5M79 122h-2.8v2.5M81.4 134.4h17.3M89.5 127h14.6M89.5 125.1h14.6M90.7 125.1v1.9M90.7 129.5v2.5M97.6 126.5h6.5M98.8 125.1v1.4M98.8 129v2.5M100.6 139.2h10"/>
<path d="M101.2 127.6v8.1M104.7 123.8v2.1M104.7 127.6v8.1M106 120.1h-7.2v2.5M107.2 134.4h2.5M109.7 123.8v2.1M110.6 129.6v10.8M112.2 125.1h2.5M113.2 139.2h2.1M113.6 126.4l.2 1.2M117.8 130.5v13.7h-35.5M117.8 129.6v10.8"/>
<path d="M118.4 127h19.7M118.4 128h19.7M118.4 129h9.3M126.4 131.5v2.5h-7.9M126.4 123v2.5M126.4 128v1M136.8 130.5v2.5h-7.9M136.8 122v2.5M136.8 127v1"/>
</g>
<g font-size="6.5">
<text x="148.4" y="31.7">Front</text>
<text x="136.1" y="109.4">Front's upper</text>
<text x="136" y="117.8">side</text>
<text x="191.1" y="176.7">MULTI TOOL</text>
<text x="24" y="183.1">Material: Steel 450J2</text>
<text x="191.1" y="183.8">Variant #2</text>
<text x="24" y="191.4">All measurements are</text>
<text x="24" y="199.7">in millimeters.</text>
</g>
<g font-size="5.2">
<text x="72" y="54.5">I'LL FIX IT,</text>
<text x="72" y="60">I'LL SEW IT!</text>
<text x="196.5" y="54.4">I'LL FIX IT,</text>
<text x="196.5" y="59.8">I'LL SEW IT!</text>
</g>
<g font-size="3.9">
<text x="75.3" y="28.9">80</text>
<text x="213.9" y="24.9">Compact level</text>
<text x="71.4" y="34.2">10</text>
<text x="86.4" y="34.2">10</text>
<text x="124" y="31.6">R4</text>
<text x="213.9" y="32.9">Mini ruler 120mm</text>
<text x="43.6" y="37.6">R1</text>
<text x="54.1" y="38.1">2</text>
<text x="99.5" y="39.5">1</text>
<text x="105.8" y="39.5">5</text>
<text x="123.6" y="36.3">Ø6</text>
<text x="213.9" y="40.9">Inscription</text>
<text x="247.8" y="45.1">Hinge mechanism</text>
<text x="26.3" y="50.4">2,9</text>
<text x="37.6" y="49.6">0</text>
<text x="40.7" y="50.1">2</text>
<text x="47" y="49.6">1</text>
<text x="56.9" y="49.6">2</text>
<text x="67.1" y="49.6">3</text>
<text x="77.1" y="49.6">4</text>
<text x="87" y="49.6">5</text>
<text x="97.2" y="49.6">6</text>
<text x="106.6" y="49.6">7</text>
<text x="111.9" y="50.8" transform="rotate(90 111.9 50.8)">8</text>
<text x="121.8" y="48">1</text>
<text x="162.1" y="49.5">0</text>
<text x="171.5" y="49.5">1</text>
<text x="181.4" y="49.5">2</text>
<text x="191.6" y="49.5">3</text>
<text x="201.7" y="49.5">4</text>
<text x="211.5" y="49.5">5</text>
<text x="221.7" y="49.5">6</text>
<text x="231.1" y="49.5">7</text>
<text x="236.4" y="50.7" transform="rotate(90 236.4 50.7)">8</text>
<text x="247.8" y="55.1">Small blade</text>
<text x="52" y="60.5" transform="rotate(-90 52 60.5)">4</text>
<text x="59.4" y="60.4">2</text>
<text x="63.9" y="64.8">0,9</text>
<text x="111.9" y="60.9" transform="rotate(90 111.9 60.9)">9</text>
<text x="121.5" y="63.3" transform="rotate(-90 121.5 63.3)">10</text>
<text x="236.4" y="60.8" transform="rotate(90 236.4 60.8)">9</text>
<text x="247.8" y="65.1">Thread groove</text>
<text x="54.6" y="71.6" transform="rotate(-90 54.6 71.6)">15</text>
<text x="111.9" y="70.1" transform="rotate(90 111.9 70.1)">10</text>
<text x="123.9" y="70.6" transform="rotate(-90 123.9 70.6)">5</text>
<text x="135.1" y="71.1" transform="rotate(-90 135.1 71.1)">50</text>
<text x="205.4" y="68.9">M8</text>
<text x="236.4" y="70" transform="rotate(90 236.4 70)">10</text>
<text x="57.8" y="73.3">20</text>
<text x="101.1" y="76.2">2</text>
<text x="204.6" y="74.8">M10</text>
<text x="247.8" y="75.1">Open button</text>
<text x="97.2" y="80.4" transform="rotate(-90 97.2 80.4)">5</text>
<text x="111.9" y="80.9" transform="rotate(90 111.9 80.9)">11</text>
<text x="183.6" y="82.8">M3</text>
<text x="204.6" y="80.4">M12</text>
<text x="236.4" y="80.8" transform="rotate(90 236.4 80.8)">11</text>
<text x="247.8" y="82.6">Hexagon</text>
<text x="67.2" y="87.3">3</text>
<text x="87.6" y="86.7">R1</text>
<text x="111.9" y="89.3" transform="rotate(90 111.9 89.3)">12</text>
<text x="183.6" y="89.5">M5</text>
<text x="183.6" y="86.2">M4</text>
<text x="204.6" y="86.2">M14</text>
<text x="236.4" y="89.2" transform="rotate(90 236.4 89.2)">12</text>
<text x="247.8" y="86.5">screwdriver M5</text>
<text x="87.6" y="91.4">R1</text>
<text x="183.7" y="92.9">M6</text>
<text x="204.7" y="91.8">M16</text>
<text x="32.6" y="101">R1</text>
<text x="44.4" y="100.4">Ø5</text>
<text x="75.8" y="101.7">3</text>
<text x="112.3" y="97.5">8</text>
<text x="209.9" y="100">Hexagonal slots M16,14,12,10,8</text>
<text x="103.3" y="102.7">21,3</text>
<text x="101.6" y="113">R1,25</text>
<text x="209.9" y="108">Mini magnet</text>
<text x="66.1" y="119.3">1,5</text>
<text x="90.4" y="115.9">1,89</text>
<text x="98.6" y="118.9">1,44</text>
<text x="209.9" y="116">Hexagonal slots M6,5,4,3</text>
<text x="55.3" y="122.2">15</text>
<text x="76.5" y="121.3">2</text>
<text x="102.8" y="123.9">4,95</text>
<text x="209.9" y="124.1">Bottle opener</text>
<text x="128.3" y="131.8">0,99</text>
<text x="81.7" y="133.2">3,54</text>
<text x="100.2" y="137.9">7,15</text>
<text x="117.9" y="132.8">0,99</text>
<text x="209.9" y="132.1">Fastening loop</text>
<text x="82" y="142.9">Backlash 0,02</text>
<text x="279.7" y="178.5">1:1</text>
<text x="256.8" y="195">KBTU SITE</text>
<text x="251.5" y="198.8">Automation and</text>
<text x="260.2" y="202.5">Control</text>
<text x="10" y="204.9" transform="rotate(-90 10 204.9)">А4 Format (297 X 210mm. / 11.7 X 8.3&quot;)</text>
</g>
<g font-size="3.2">
<text x="244.4" y="169">Letter</text>
<text x="261.7" y="168.8">Mass</text>
<text x="278.3" y="168.8">Scale</text>
<text x="245.7" y="188.4">Sheet 1</text>
<text x="270.2" y="188.4">Sheets 2</text>
</g>
<g font-size="2.9">
<text x="115" y="173.5">Sheet</text>
<text x="125.1" y="173.5">Number of doc.</text>
<text x="151.7" y="173.5">Sign</text>
</g>
<g font-size="2.6">
<text x="164.3" y="173.5">Date</text>
<text x="107.6" y="178.6">Designed by</text>
<text x="125.4" y="178.8">Fazkullin F.</text>
<text x="107.9" y="183.4">Checked by</text>
<text x="125.3" y="183.8">Butakova D.A.</text>
<text x="109.5" y="203.5">Confirmed</text>
<text x="110.2" y="198.5">N.control</text>
<text x="124.8" y="203.5">Butakova D.A.</text>
<text x="124.9" y="198.8">Butakova D.A.</text>
</g>
<text font-size="1.9" x="107.1" y="173.2">Change</text>
</svg>
